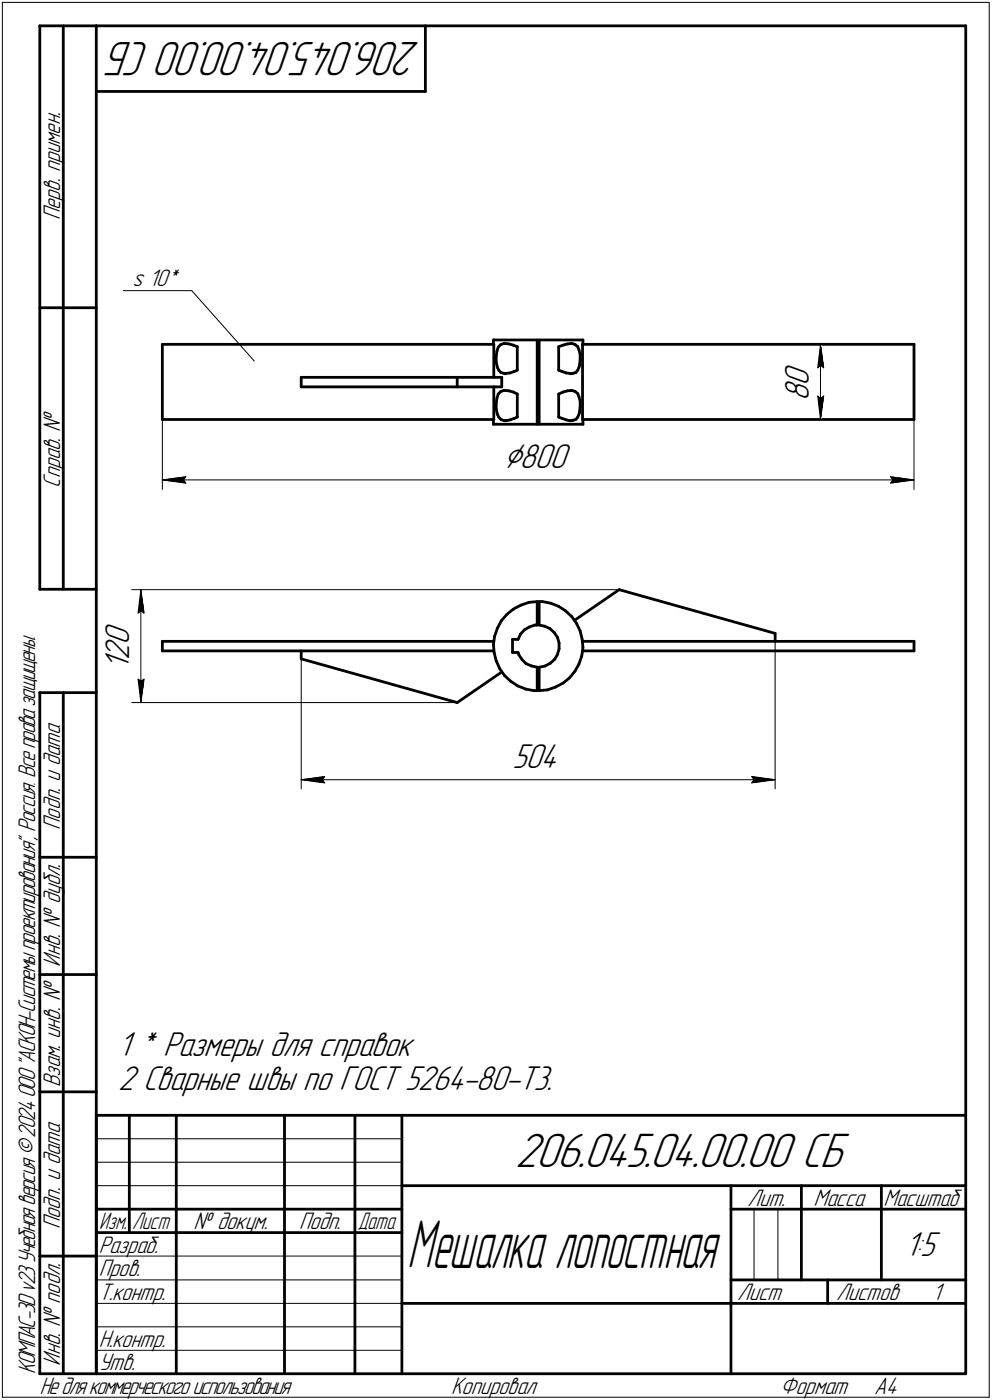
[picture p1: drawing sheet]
<svg xmlns="http://www.w3.org/2000/svg" width="211mm" height="298mm" viewBox="0 0 211 298" stroke-linecap="round" stroke-linejoin="round" font-family="sans-serif">
<g fill="#fff" stroke="#fff" stroke-width=".21">
<path d="M25.1 219.3h64zM25.1 219.4h64zM25.1 219.5h64zM25.1 219.5h64zM25.1 219.6h64zM25.1 219.7h64zM25.1 219.8h64zM25.1 219.9h64zM25.1 220h64zM25.1 220h64zM25.1 220.1h64zM25.1 220.2h64zM25.1 220.3h64zM25.1 220.4h64zM25.1 220.5h64zM25.1 220.6h64zM25.1 220.6h64zM25.1 220.7h64zM25.1 220.8h64zM25.1 220.9h64zM25.1 221h64zM25.1 221.1h64zM25.1 221.1h64zM25.1 221.2h64zM25.1 221.3h64zM25.1 221.4h64zM25.1 221.5h64zM25.1 221.6h64zM25.1 221.7h64zM25.1 221.7h64zM25.1 221.8h64zM25.1 221.9h64zM25.1 222h64zM25.1 222.1h64zM25.1 222.2h64zM25.1 222.2h64zM25.1 222.3h64zM25.1 222.4h64zM25.1 222.5h64zM25.1 222.6h64zM25.1 222.7h64zM25.1 222.8h64zM25.1 222.8h64zM25.1 222.9h64zM25.1 223h64zM25.1 223.1h64zM25.1 223.2h64zM25.1 223.3h64zM25.1 223.4h64zM25.1 223.4h64zM25.1 223.5h64zM25.1 223.6h64zM25.1 223.7h64zM25.1 223.8h64zM25.1 223.9h64zM25.1 223.9h64zM25.1 224h64zM25.1 224.1h64zM25.1 224.2h64zM25.1 224.3h64zM25.1 224.4h64zM25.1 224.5h64zM25.1 224.5h64zM25.1 224.6h64zM25.1 224.7h64zM25.1 224.8h64zM25.1 224.9h64zM25.1 225h64zM25.1 225h64zM25.1 225.1h64zM25.1 225.2h64zM25.1 225.3h64zM25.1 225.4h64zM25.1 225.5h64zM25.1 225.6h64zM25.1 225.6h64zM25.1 225.7h64zM25.1 225.8h64zM25.1 225.9h64zM25.1 226h64zM25.1 226.1h64zM25.1 226.1h64zM25.1 226.2h64zM25.1 226.3h64z"/>
<path d="M25.1 226.4h92.2zM25.1 226.5h92.2zM25.1 226.6h92.2zM25.1 226.7h92.2zM25.1 226.7h92.2zM25.1 226.8h92.2zM25.1 226.9h92.2zM25.1 227h92.2zM25.1 227.1h92.2zM25.1 227.2h92.2zM25.1 227.2h92.2zM25.1 227.3h92.2zM25.1 227.4h92.2zM25.1 227.5h92.2zM25.1 227.6h92.2zM25.1 227.7h92.2zM25.1 227.8h92.2zM25.1 227.8h92.2zM25.1 227.9h92.2zM25.1 228h92.2zM25.1 228.1h92.2zM25.1 228.2h92.2zM25.1 228.3h92.2zM25.1 228.3h92.2zM25.1 228.4h92.2zM25.1 228.5h92.2zM25.1 228.6h92.2zM25.1 228.7h92.2zM25.1 228.8h92.2zM25.1 228.9h92.2zM25.1 228.9h92.2zM25.1 229h92.2zM25.1 229.1h92.2zM25.1 229.2h92.2zM25.1 229.3h92.2zM25.1 229.4h92.2zM25.1 229.4h92.2zM25.1 229.5h92.2zM25.1 229.6h92.2zM25.1 229.7h92.2zM25.1 229.8h92.2zM25.1 229.9h92.2zM25.1 230h92.2zM25.1 230h92.2zM25.1 230.1h92.2zM25.1 230.2h92.2zM25.1 230.3h92.2zM25.1 230.4h92.2zM25.1 230.5h92.2zM25.1 230.5h92.2zM25.1 230.6h92.2zM25.1 230.7h92.2zM25.1 230.8h92.2zM25.1 230.9h92.2zM25.1 231h92.2zM25.1 231.1h92.2zM25.1 231.1h92.2zM25.1 231.2h92.2zM25.1 231.3h92.2zM25.1 231.4h92.2zM25.1 231.5h92.2zM25.1 231.6h92.2zM25.1 231.6h92.2zM25.1 231.7h92.2zM25.1 231.8h92.2zM25.1 231.9h92.2zM25.1 232h92.2zM25.1 232.1h92.2zM25.1 232.2h92.2zM25.1 232.2h92.2zM25.1 232.3h92.2zM25.1 232.4h92.2zM25.1 232.5h92.2zM25.1 232.6h92.2zM25.1 232.7h92.2zM25.1 232.7h92.2zM25.1 232.8h92.2zM25.1 232.9h92.2zM25.1 233h92.2zM25.1 233.1h92.2zM25.1 233.2h92.2zM25.1 233.3h92.2zM25.1 233.3h92.2zM25.1 233.4h92.2z"/>
<path d="M28.2 57h10.7zM28.2 57.1h10.7zM28.2 57.1h10.7zM28.2 57.2h10.7zM28.2 57.3h10.7zM28.2 57.4h10.7zM28.2 57.5h10.7zM28.2 57.6h10.7zM28.2 57.7h10.7zM28.2 57.7h10.7zM28.2 57.8h10.7zM28.2 57.9h10.7zM28.2 58h10.7zM28.2 58.1h10.7zM28.2 58.2h10.7zM28.2 58.3h10.7zM28.2 58.3h10.7zM28.2 58.4h10.7zM28.2 58.5h10.7zM28.2 58.6h10.7zM28.2 58.7h10.7zM28.2 58.8h10.7zM28.2 58.8h10.7zM28.2 58.9h10.7zM28.2 59h10.7zM28.2 59.1h10.7zM28.2 59.2h10.7zM28.2 59.3h10.7zM28.2 59.4h10.7zM28.2 59.4h10.7zM28.2 59.5h10.7zM28.2 59.6h10.7zM28.2 59.7h10.7zM28.2 59.8h10.7zM28.2 59.9h10.7zM28.2 59.9h10.7zM28.2 60h10.7zM28.2 60.1h10.7zM28.2 60.2h10.7zM28.2 60.3h10.7zM28.2 60.4h10.7zM28.2 60.5h10.7zM28.2 60.5h10.7zM28.2 60.6h10.7zM28.2 60.7h10.7zM28.2 60.8h10.7zM28.2 60.9h10.7zM28.2 61h10.7zM28.2 61h10.7zM28.2 61.1h10.7zM28.2 61.2h10.7zM28.2 61.3h10.7zM28.2 61.4h10.7zM28.2 61.5h10.7zM28.2 61.6h10.7zM28.2 61.6h10.7zM28.2 61.7h10.7zM28.2 61.8h10.7zM28.2 61.9h10.7z"/>
<path d="M107.1 94h14.8zM107.1 94.1h14.8zM107.1 94.1h14.8zM107.1 94.2h14.8zM107.1 94.3h14.8zM107.1 94.4h14.8zM107.1 94.5h14.8zM107.1 94.6h14.8zM107.1 94.7h14.8zM107.1 94.7h14.8zM107.1 94.8h14.8zM107.1 94.9h14.8zM107.1 95h14.8zM107.1 95.1h14.8zM107.1 95.2h14.8zM107.1 95.2h14.8zM107.1 95.3h14.8zM107.1 95.4h14.8zM107.1 95.5h14.8zM107.1 95.6h14.8zM107.1 95.7h14.8zM107.1 95.8h14.8zM107.1 95.8h14.8zM107.1 95.9h14.8zM107.1 96h14.8zM107.1 96.1h14.8zM107.1 96.2h14.8zM107.1 96.3h14.8zM107.1 96.4h14.8zM107.1 96.4h14.8zM107.1 96.5h14.8zM107.1 96.6h14.8zM107.1 96.7h14.8zM107.1 96.8h14.8zM107.1 96.9h14.8zM107.1 96.9h14.8zM107.1 97h14.8zM107.1 97.1h14.8zM107.1 97.2h14.8zM107.1 97.3h14.8zM107.1 97.4h14.8zM107.1 97.5h14.8zM107.1 97.5h14.8zM107.1 97.6h14.8zM107.1 97.7h14.8zM107.1 97.8h14.8zM107.1 97.9h14.8zM107.1 98h14.8zM107.1 98h14.8zM107.1 98.1h14.8zM107.1 98.2h14.8zM107.1 98.3h14.8zM107.1 98.4h14.8zM107.1 98.5h14.8zM107.1 98.6h14.8zM107.1 98.6h14.8zM107.1 98.7h14.8zM107.1 98.8h14.8zM107.1 98.9h14.8zM107.1 99h14.8zM107.1 99.1h14.8zM107.1 99.1h14.8zM107.1 99.2h14.8zM107.1 99.3h14.8zM107.1 99.4h14.8zM107.1 99.5h14.8zM107.1 99.6h14.8zM107.1 99.7h14.8zM107.1 99.7h14.8zM107.1 99.8h14.8zM107.1 99.9h14.8zM107.1 100h14.8zM107.1 100.1h14.8zM107.1 100.2h14.8zM107.1 100.2h14.8zM107.1 100.3h14.8zM107.1 100.4h14.8zM107.1 100.5h14.8zM107.1 100.6h14.8zM107.1 100.7h14.8zM107.1 100.8h14.8zM107.1 100.8h14.8zM107.1 100.9h14.8zM107.1 101h14.8zM107.1 101.1h14.8z"/>
<path d="M39.4 101.1h.6zM38.6 101.2h1.4zM37.8 101.3h2.2zM37.1 101.3h2.9zM36.3 101.4h3.7zM36.2 101.5h3.8zM36 101.6h4zM35.7 101.7h4.3zM35.6 101.8h4.4zM35.4 101.9h4.6zM35.1 101.9h4.9zM35 102h5zM34.8 102.1h5.2zM34.5 102.2h5.5zM34.8 102.3h5.2zM35 102.4h5zM35.1 102.4h4.9zM35.4 102.5h4.6zM35.6 102.6h4.4zM35.7 102.7h4.3zM36 102.8h4zM36.2 102.9h3.8zM36.3 103h3.7zM37 103h3zM37.6 103.1h2.4zM38.2 103.2h1.8zM38.9 103.3h1.1zM39.5 103.4h.5z"/>
<path d="M189 101.1h.7zM189 101.2h1.5zM189 101.3h2.3zM189 101.3h3zM189 101.4h3.7zM189 101.5h4zM189 101.6h4.1zM189 101.7h4.3zM189 101.8h4.5zM189 101.9h4.7zM189 101.9h4.9zM189 102h5.1zM189 102.1h5.3zM189 102.2h5.5zM189 102.3h5.3zM189 102.4h5.1zM189 102.4h4.9zM189 102.5h4.7zM189 102.6h4.5zM189 102.7h4.3zM189 102.8h4.1zM189 102.9h4zM189 103h3.7zM189 103h3.1zM189 103.1h2.5zM189 103.2h1.8zM189 103.3h1.2zM189 103.4h.7z"/>
<path d="M166.5 77.3h7.2zM166.5 77.4h7.2zM166.5 77.5h7.2zM166.5 77.6h7.2zM166.5 77.6h7.2zM166.5 77.7h7.2zM166.5 77.8h7.2zM166.5 77.9h7.2zM166.5 78h7.2zM166.5 78.1h7.2zM166.5 78.1h7.2zM166.5 78.2h7.2zM166.5 78.3h7.2zM166.5 78.4h7.2zM166.5 78.5h7.2zM166.5 78.6h7.2zM166.5 78.7h7.2zM166.5 78.7h7.2zM166.5 78.8h7.2zM166.5 78.9h7.2zM166.5 79h7.2zM166.5 79.1h7.2zM166.5 79.2h7.2zM166.5 79.2h7.2zM166.5 79.3h7.2zM166.5 79.4h7.2zM166.5 79.5h7.2zM166.5 79.6h7.2zM166.5 79.7h7.2zM166.5 79.8h7.2zM166.5 79.8h7.2zM166.5 79.9h7.2zM166.5 80h7.2zM166.5 80.1h7.2zM166.5 80.2h7.2zM166.5 80.3h7.2zM166.5 80.3h7.2zM166.5 80.4h7.2zM166.5 80.5h7.2zM166.5 80.6h7.2zM166.5 80.7h7.2zM166.5 80.8h7.2zM166.5 80.9h7.2zM166.5 80.9h7.2zM166.5 81h7.2zM166.5 81.1h7.2zM166.5 81.2h7.2zM166.5 81.3h7.2zM166.5 81.4h7.2zM166.5 81.4h7.2zM166.5 81.5h7.2zM166.5 81.6h7.2zM166.5 81.7h7.2zM166.5 81.8h7.2zM166.5 81.9h7.2zM166.5 82h7.2zM166.5 82h7.2zM166.5 82.1h7.2zM166.5 82.2h7.2zM166.5 82.3h7.2zM166.5 82.4h7.2zM166.5 82.5h7.2zM166.5 82.5h7.2zM166.5 82.6h7.2zM166.5 82.7h7.2zM166.5 82.8h7.2zM166.5 82.9h7.2zM166.5 83h7.2zM166.5 83.1h7.2zM166.5 83.1h7.2zM166.5 83.2h7.2zM166.5 83.3h7.2zM166.5 83.4h7.2zM166.5 83.5h7.2zM166.5 83.6h7.2zM166.5 83.7h7.2zM166.5 83.7h7.2zM166.5 83.8h7.2zM166.5 83.9h7.2zM166.5 84h7.2zM166.5 84.1h7.2zM166.5 84.2h7.2zM166.5 84.2h7.2zM166.5 84.3h7.2zM166.5 84.4h7.2zM166.5 84.5h7.2zM166.5 84.6h7.2zM166.5 84.7h7.2zM166.5 84.8h7.2zM166.5 84.8h7.2zM166.5 84.9h7.2zM166.5 85h7.2zM166.5 85.1h7.2zM166.5 85.2h7.2zM166.5 85.3h7.2zM166.5 85.3h7.2z"/>
<path d="M174.5 73.6h.3zM174.5 73.7h.3zM174.5 73.7h.3zM174.4 73.8h.4zM174.4 73.9h.4zM174.3 74h.6zM174.3 74.1h.6zM174.3 74.2h.7zM174.2 74.3h.8zM174.2 74.3h.9zM174.2 74.4h.9zM174.2 74.5h.9zM174.2 74.6h1zM174.1 74.7h1.1zM174.1 74.8h1.2zM174.1 74.8h1.2zM174 74.9h1.3zM174 75h1.3zM173.9 75.1h1.4zM173.9 75.2h1.5zM173.9 75.3h1.5zM173.9 75.4h1.5zM173.9 75.4h1.5zM173.9 75.5h1.5zM173.9 75.6h1.5zM173.9 75.7h1.5zM173.8 75.8h1.7zM173.8 75.9h1.7zM173.8 75.9h1.7zM173.8 76h1.7zM173.8 76.1h1.7zM173.8 76.2h1.7zM173.8 76.3h1.7zM173.7 76.4h1.9zM173.7 76.5h1.9zM173.7 76.5h1.9zM173.7 76.6h1.9zM173.7 76.7h1.9zM173.7 76.8h1.9zM173.7 76.9h1.9zM173.7 77h1.9zM173.7 77h2zM173.7 77.1h2zM173.7 77.2h2zM173.7 77.3h2zM173.7 77.4h2zM173.7 77.5h2zM173.7 77.6h2zM173.6 77.6h2.2zM173.6 77.7h2.2zM173.6 77.8h2.2zM173.6 77.9h2.2zM173.6 78h2.2zM173.6 78.1h2.2zM173.6 78.1h2.2zM173.5 78.2h2.4zM173.5 78.3h2.4zM173.5 78.4h2.4zM173.5 78.5h2.4zM173.5 78.6h2.4zM173.5 78.7h2.4zM173.5 78.7h2.4z"/>
<path d="M173.4 83.8h2.5zM173.5 83.9h2.4zM173.5 84h2.4zM173.5 84.1h2.4zM173.5 84.2h2.4zM173.5 84.2h2.4zM173.5 84.3h2.4zM173.5 84.4h2.4zM173.6 84.5h2.2zM173.6 84.6h2.2zM173.6 84.7h2.2zM173.6 84.8h2.2zM173.6 84.8h2.2zM173.6 84.9h2.2zM173.6 85h2.2zM173.7 85.1h2zM173.7 85.2h2zM173.7 85.3h2zM173.7 85.3h2zM173.7 85.4h2zM173.7 85.5h2zM173.7 85.6h2zM173.7 85.7h1.9zM173.7 85.8h1.9zM173.7 85.9h1.9zM173.7 85.9h1.9zM173.7 86h1.9zM173.7 86.1h1.9zM173.7 86.2h1.9zM173.7 86.3h1.9zM173.8 86.4h1.7zM173.8 86.4h1.7zM173.8 86.5h1.7zM173.8 86.6h1.7zM173.8 86.7h1.7zM173.8 86.8h1.7zM173.8 86.9h1.7zM173.9 87h1.5zM173.9 87h1.5zM173.9 87.1h1.5zM173.9 87.2h1.5zM173.9 87.3h1.5zM173.9 87.4h1.5zM173.9 87.5h1.5zM173.9 87.5h1.4zM174 87.6h1.3zM174 87.7h1.3zM174.1 87.8h1.2zM174.1 87.9h1.2zM174.1 88h1.1zM174.2 88.1h1zM174.2 88.1h.9zM174.2 88.2h.9zM174.2 88.3h.9zM174.2 88.4h.8zM174.3 88.5h.7zM174.3 88.6h.6zM174.3 88.6h.6zM174.4 88.7h.4zM174.4 88.8h.4zM174.5 88.9h.3zM174.5 89h.3zM174.5 89.1h.3z"/>
<path d="M21.8 132.4h7.2zM21.8 132.5h7.2zM21.8 132.6h7.2zM21.8 132.7h7.2zM21.8 132.8h7.2zM21.8 132.8h7.2zM21.8 132.9h7.2zM21.8 133h7.2zM21.8 133.1h7.2zM21.8 133.2h7.2zM21.8 133.3h7.2zM21.8 133.3h7.2zM21.8 133.4h7.2zM21.8 133.5h7.2zM21.8 133.6h7.2zM21.8 133.7h7.2zM21.8 133.8h7.2zM21.8 133.9h7.2zM21.8 133.9h7.2zM21.8 134h7.2zM21.8 134.1h7.2zM21.8 134.2h7.2zM21.8 134.3h7.2zM21.8 134.4h7.2zM21.8 134.5h7.2zM21.8 134.5h7.2zM21.8 134.6h7.2zM21.8 134.7h7.2zM21.8 134.8h7.2zM21.8 134.9h7.2zM21.8 135h7.2zM21.8 135h7.2zM21.8 135.1h7.2zM21.8 135.2h7.2zM21.8 135.3h7.2zM21.8 135.4h7.2zM21.8 135.5h7.2zM21.8 135.6h7.2zM21.8 135.6h7.2zM21.8 135.7h7.2zM21.8 135.8h7.2zM21.8 135.9h7.2zM21.8 136h7.2zM21.8 136.1h7.2zM21.8 136.1h7.2zM21.8 136.2h7.2zM21.8 136.3h7.2zM21.8 136.4h7.2zM21.8 136.5h7.2zM21.8 136.6h7.2zM21.8 136.7h7.2zM21.8 136.7h7.2zM21.8 136.8h7.2zM21.8 136.9h7.2zM21.8 137h7.2zM21.8 137.1h7.2zM21.8 137.2h7.2zM21.8 137.2h7.2zM21.8 137.3h7.2zM21.8 137.4h7.2zM21.8 137.5h7.2zM21.8 137.6h7.2zM21.8 137.7h7.2zM21.8 137.8h7.2zM21.8 137.8h7.2zM21.8 137.9h7.2zM21.8 138h7.2zM21.8 138.1h7.2zM21.8 138.2h7.2zM21.8 138.3h7.2zM21.8 138.3h7.2zM21.8 138.4h7.2zM21.8 138.5h7.2zM21.8 138.6h7.2zM21.8 138.7h7.2zM21.8 138.8h7.2zM21.8 138.9h7.2zM21.8 138.9h7.2zM21.8 139h7.2zM21.8 139.1h7.2zM21.8 139.2h7.2zM21.8 139.3h7.2zM21.8 139.4h7.2zM21.8 139.4h7.2zM21.8 139.5h7.2zM21.8 139.6h7.2zM21.8 139.7h7.2zM21.8 139.8h7.2zM21.8 139.9h7.2zM21.8 140h7.2zM21.8 140h7.2zM21.8 140.1h7.2zM21.8 140.2h7.2zM21.8 140.3h7.2zM21.8 140.4h7.2zM21.8 140.5h7.2zM21.8 140.5h7.2zM21.8 140.6h7.2zM21.8 140.7h7.2zM21.8 140.8h7.2zM21.8 140.9h7.2zM21.8 141h7.2zM21.8 141.1h7.2zM21.8 141.1h7.2zM21.8 141.2h7.2zM21.8 141.3h7.2zM21.8 141.4h7.2zM21.8 141.5h7.2zM21.8 141.6h7.2zM21.8 141.6h7.2zM21.8 141.7h7.2zM21.8 141.8h7.2zM21.8 141.9h7.2zM21.8 142h7.2zM21.8 142.1h7.2zM21.8 142.2h7.2zM21.8 142.2h7.2zM21.8 142.3h7.2zM21.8 142.4h7.2zM21.8 142.5h7.2zM21.8 142.6h7.2zM21.8 142.7h7.2z"/>
<path d="M28.8 144.1h2.4zM28.9 144.2h2.3zM28.9 144.3h2.3zM28.9 144.4h2.3zM28.9 144.4h2.3zM28.9 144.5h2.3zM28.9 144.6h2.3zM28.9 144.7h2.3zM29 144.8h2.2zM29 144.9h2.2zM29 144.9h2.2zM29 145h2.2zM29 145.1h2.2zM29 145.2h2.2zM29 145.3h2.2zM29 145.4h2.1zM29 145.5h2.1zM29 145.5h2.1zM29 145.6h2.1zM29 145.7h2.1zM29 145.8h2.1zM29 145.9h2.1zM29 146h2zM29.1 146h1.9zM29.1 146.1h1.9zM29.1 146.2h1.9zM29.1 146.3h1.9zM29.1 146.4h1.9zM29.1 146.5h1.9zM29.1 146.6h1.9zM29.2 146.6h1.7zM29.2 146.7h1.7zM29.2 146.8h1.7zM29.2 146.9h1.7zM29.2 147h1.7zM29.2 147.1h1.7zM29.2 147.2h1.7zM29.3 147.2h1.5zM29.3 147.3h1.5zM29.3 147.4h1.5zM29.3 147.5h1.5zM29.3 147.6h1.5zM29.3 147.7h1.5zM29.3 147.7h1.5zM29.3 147.8h1.4zM29.4 147.9h1.3zM29.4 148h1.3zM29.5 148.1h1.1zM29.5 148.2h1.1zM29.5 148.3h1.1zM29.5 148.3h1.1zM29.5 148.4h1zM29.6 148.5h.9zM29.6 148.6h.9zM29.6 148.7h.8zM29.7 148.8h.7zM29.7 148.8h.6zM29.7 148.9h.6zM29.8 149h.4zM29.8 149.1h.4zM29.9 149.2h.3zM29.9 149.3h.2zM29.9 149.4h.2z"/>
<path d="M29.9 125.8h.2zM29.9 125.9h.2zM29.9 126h.3zM29.8 126.1h.4zM29.8 126.2h.4zM29.7 126.2h.6zM29.7 126.3h.6zM29.7 126.4h.7zM29.6 126.5h.8zM29.6 126.6h.9zM29.6 126.7h.9zM29.5 126.7h1zM29.5 126.8h1.1zM29.5 126.9h1.1zM29.5 127h1.1zM29.5 127.1h1.1zM29.4 127.2h1.3zM29.4 127.3h1.3zM29.3 127.3h1.4zM29.3 127.4h1.5zM29.3 127.5h1.5zM29.3 127.6h1.5zM29.3 127.7h1.5zM29.3 127.8h1.5zM29.3 127.8h1.5zM29.3 127.9h1.5zM29.2 128h1.7zM29.2 128.1h1.7zM29.2 128.2h1.7zM29.2 128.3h1.7zM29.2 128.4h1.7zM29.2 128.4h1.7zM29.2 128.5h1.7zM29.1 128.6h1.9zM29.1 128.7h1.9zM29.1 128.8h1.9zM29.1 128.9h1.9zM29.1 128.9h1.9zM29.1 129h1.9zM29.1 129.1h1.9zM29 129.2h2zM29 129.3h2.1zM29 129.4h2.1zM29 129.5h2.1zM29 129.5h2.1zM29 129.6h2.1zM29 129.7h2.1zM29 129.8h2.1zM29 129.9h2.2zM29 130h2.2zM29 130h2.2zM29 130.1h2.2zM29 130.2h2.2zM29 130.3h2.2zM29 130.4h2.2zM28.9 130.5h2.3zM28.9 130.6h2.3zM28.9 130.6h2.3zM28.9 130.7h2.3zM28.9 130.8h2.3zM28.9 130.9h2.3zM28.9 131h2.3z"/>
<path d="M109.1 157.9h10.9zM109.1 158h10.9zM109.1 158.1h10.9zM109.1 158.2h10.9zM109.1 158.2h10.9zM109.1 158.3h10.9zM109.1 158.4h10.9zM109.1 158.5h10.9zM109.1 158.6h10.9zM109.1 158.7h10.9zM109.1 158.7h10.9zM109.1 158.8h10.9zM109.1 158.9h10.9zM109.1 159h10.9zM109.1 159.1h10.9zM109.1 159.2h10.9zM109.1 159.3h10.9zM109.1 159.3h10.9zM109.1 159.4h10.9zM109.1 159.5h10.9zM109.1 159.6h10.9zM109.1 159.7h10.9zM109.1 159.8h10.9zM109.1 159.9h10.9zM109.1 159.9h10.9zM109.1 160h10.9zM109.1 160.1h10.9zM109.1 160.2h10.9zM109.1 160.3h10.9zM109.1 160.4h10.9zM109.1 160.4h10.9zM109.1 160.5h10.9zM109.1 160.6h10.9zM109.1 160.7h10.9zM109.1 160.8h10.9zM109.1 160.9h10.9zM109.1 161h10.9zM109.1 161h10.9zM109.1 161.1h10.9zM109.1 161.2h10.9zM109.1 161.3h10.9zM109.1 161.4h10.9zM109.1 161.5h10.9zM109.1 161.5h10.9zM109.1 161.6h10.9zM109.1 161.7h10.9zM109.1 161.8h10.9zM109.1 161.9h10.9zM109.1 162h10.9zM109.1 162.1h10.9zM109.1 162.1h10.9zM109.1 162.2h10.9zM109.1 162.3h10.9zM109.1 162.4h10.9zM109.1 162.5h10.9zM109.1 162.6h10.9zM109.1 162.6h10.9zM109.1 162.7h10.9zM109.1 162.8h10.9zM109.1 162.9h10.9zM109.1 163h10.9zM109.1 163.1h10.9zM109.1 163.2h10.9zM109.1 163.2h10.9zM109.1 163.3h10.9zM109.1 163.4h10.9zM109.1 163.5h10.9zM109.1 163.6h10.9zM109.1 163.7h10.9zM109.1 163.7h10.9zM109.1 163.8h10.9zM109.1 163.9h10.9zM109.1 164h10.9zM109.1 164.1h10.9zM109.1 164.2h10.9zM109.1 164.3h10.9zM109.1 164.3h10.9zM109.1 164.4h10.9zM109.1 164.5h10.9zM109.1 164.6h10.9zM109.1 164.7h10.9zM109.1 164.8h10.9zM109.1 164.8h10.9zM109.1 164.9h10.9z"/>
<path d="M159.4 164.8h.7zM159.4 164.9h1.3zM159.4 165h1.9zM159.4 165.1h2.6zM159.4 165.2h3.2zM159.4 165.3h3.8zM159.4 165.4h4zM159.4 165.4h4.2zM159.4 165.5h4.3zM159.4 165.6h4.6zM159.4 165.7h4.8zM159.4 165.8h4.9zM159.4 165.9h5.2zM159.4 165.9h5.4zM159.4 166h5.5zM159.4 166.1h5.4zM159.4 166.2h5.2zM159.4 166.3h4.9zM159.4 166.4h4.8zM159.4 166.5h4.6zM159.4 166.5h4.3zM159.4 166.6h4.2zM159.4 166.7h4zM159.4 166.8h3.8zM159.4 166.9h3.1zM159.4 167h2.3zM159.4 167h1.6zM159.4 167.1h.8z"/>
<path d="M69 164.8h.6zM68.4 164.9h1.2zM67.7 165h1.9zM67.1 165.1h2.5zM66.5 165.2h3.1zM65.9 165.3h3.7zM65.7 165.4h3.9zM65.5 165.4h4.1zM65.3 165.5h4.3zM65.1 165.6h4.5zM64.9 165.7h4.7zM64.7 165.8h4.9zM64.5 165.9h5.1zM64.3 165.9h5.3zM64.1 166h5.5zM64.3 166.1h5.3zM64.5 166.2h5.1zM64.7 166.3h4.9zM64.9 166.4h4.7zM65.1 166.5h4.5zM65.3 166.5h4.3zM65.5 166.6h4.1zM65.7 166.7h3.9zM65.9 166.8h3.7zM66.6 166.9h3zM67.4 167h2.2zM68.2 167h1.4zM68.9 167.1h.7z"/>
</g>
<g fill="none" stroke="#000" stroke-width=".59">
<path d="M8.5 5.5v120zM8.5 5.5h12zM13.5 5.5v120zM20.5 5.5v287zM20.5 5.5h185zM20.5 19.5h70zM90.5 5.5v14zM205.5 5.5v287zM8.5 65.5h12zM34.5 73.3v16zM34.5 73.3h70.6zM105 72.4v.9z"/>
<path d="M105 72.4h9.3zM105.1 73.3v7zM105.6 75.8v1.3zM105.6 77.1l.2 1.1zM105.7 74.8l-.1 1zM105.8 78.2l.4 .7zM106 73.9l.5-.5zM106 73.9l-.3 .9zM106.2 78.9l.4 .4zM106.5 73.4l.7-.2zM106.6 79.3l.7 .2zM107.2 73.2h.3z"/>
<path d="M107.3 79.5l.2 .1zM107.5 73.2h.8zM107.5 79.6l.2-.1zM107.7 79.5l.8-.1zM108.3 73.2l.9 .3zM108.5 79.4l1-.3zM109.2 73.5l.9 .3zM109.5 79.1l.6-.3zM110.1 73.8v5zM114.3 72.4v17.9zM114.7 72.4v17.9zM114.7 72.4h9.3z"/>
<path d="M118.9 73.8v5zM118.9 73.8l.9-.3zM118.9 78.8l.6 .3zM119.5 79.1l1 .3zM119.8 73.5l.9-.3zM120.5 79.4l.7 .1zM120.7 73.2h.8zM121.2 79.5l.3 .1zM121.5 73.2h.3zM121.5 79.6l.4-.1zM121.8 73.2l.6 .2zM121.9 79.5l.6-.2z"/>
<path d="M122.4 73.4l.5 .4zM122.9 73.8l.3 .7zM122.9 78.8l-.4 .5zM123.2 74.5l.2 .9zM123.3 78l-.4 .8zM123.4 75.4v1.2zM123.4 76.6l-.1 1.4zM124 73.3h70.5zM124 73.3v16zM124 72.4v.9zM194.5 73.3v16zM34.5 89.3h70.6z"/>
<path d="M64.1 80.3h33.2zM64.1 82.4h33.2zM64.1 80.3v2.1zM97.3 80.3h9.5zM97.3 80.3v2.1zM97.3 82.4h9.5zM105 90.3h9.3zM105 89.3v1zM105.1 82.4v6.9zM105.6 85.8v1.3zM105.6 87.1l.2 1.1zM105.7 84.8l-.1 1z"/>
<path d="M105.8 88.2l.4 .7zM106 83.9l-.3 .9zM106.2 88.9l.4 .4zM106.5 83.4l.7-.3zM106.5 83.4l-.5 .5zM106.6 89.3l.7 .3zM106.8 80.3v2.1zM107.2 83.1h.3zM107.3 89.6h.2zM107.5 83.1l.8 .1zM107.5 89.6h.2zM107.7 89.6l.8-.2z"/>
<path d="M108.3 83.2l.9 .3zM108.5 89.4l1-.3zM109.2 83.5l.9 .4zM109.5 89.1l.6-.3zM110.1 83.9v4.9zM114.7 90.3h9.3zM118.9 83.9v4.9zM118.9 83.9l.9-.4zM118.9 88.8l.6 .3zM119.5 89.1l1 .3zM119.8 83.5l.9-.3zM120.5 89.4l.7 .2z"/>
<path d="M120.7 83.2l.8-.1zM121.2 89.6h.3zM121.5 83.1h.3zM121.5 89.6l.4-.1zM121.8 83.1l.6 .3zM121.9 89.5l.6-.2zM122.4 83.4l.5 .4zM122.9 83.8l.3 .7zM122.9 88.8l-.4 .5zM123.2 84.5l.2 .9zM123.3 88l-.4 .8zM123.4 85.4v1.2z"/>
<path d="M123.4 86.6l-.1 1.4zM124 89.3h70.5zM124 89.3v1zM8.5 125.5h12zM34.5 136.6h70.6zM34.5 136.6v2zM34.5 138.6h70.6zM64.1 138.6v1.7zM105 137.2l.2 1.8zM105.2 139l.4 1.7zM105.2 135.5l-.2 1.7zM105.8 133.8l-.6 1.7z"/>
<path d="M106.7 132.2l-.9 1.6zM107.9 130.8l1.3-1.1zM107.9 130.8l-1.2 1.4zM109.1 138.9h1.1zM109.1 136.1v2.8zM109.1 136.1h1.1zM109.2 129.7l1.6-.8zM110.2 138.9l.2 .5zM110.4 139.4l.7 1.1zM110.7 135l-.5 1.1zM110.8 128.9l1.7-.6zM111.6 134.1l-.9 .9z"/>
<path d="M111.6 134.1l1-.6zM112.5 128.3l1.8-.2zM112.6 133.5l1.2-.4zM113.8 133.1h.5zM114.3 128.1v5zM114.7 133.1l1.2 .2zM114.7 128.1h.7zM114.7 128.1v5zM115.4 128.1l1.8 .3zM115.9 133.3l1.1 .6zM117 133.9l.9 .8zM117.2 128.4l1.7 .7z"/>
<path d="M117.9 134.7l.7 1zM118.6 135.7l.4 1.2zM118.6 139.4l-.6 1zM118.9 129.1l1.4 .9zM119 136.9v1.3zM119 138.2l-.4 1.2zM120.3 130l1.4 1.3zM121.7 131.3l1 1.5zM122.3 132.1l9.4-6.5zM122.7 132.8l.7 1.6zM123.4 134.4l.5 1.7zM123.8 139.7l-.6 1.7z"/>
<path d="M123.9 136.1l.1 1.8zM124 136.6h70.5zM124 138.6h70.5zM124 137.9l-.2 1.8zM131.7 125.6l33.2 9.3zM164.9 134.9v1.7zM194.5 136.6v2zM8.5 147.5v145zM8.5 147.5h12zM13.5 147.5v145zM64.1 140.3l33.2 9.3zM97.3 149.6l9.5-6.5z"/>
<path d="M105.6 140.7l.7 1.7zM106.3 142.4l1.1 1.4zM107.4 143.8l1.2 1.2zM108.6 145l1.6 1zM110.2 146l1.6 .7zM111.1 140.5l.8 .8zM111.8 146.7l1.8 .4zM111.9 141.3l1.2 .5zM113.1 141.8l1.2 .3zM113.6 147.1h.7zM114.3 142.1v5zM114.8 142.1h.1"/>
<path d="M114.7 147.1l1.8-.2zM114.7 142.1v5zM114.8 142.1l1.2-.3zM116 141.8l1.1-.6zM116.5 146.9l1.7-.6zM117.1 141.2l.9-.8zM118.2 146.3l1.6-.8zM119.8 145.5l1.4-1.1zM122.3 142.9l-1.1 1.5zM123.2 141.4l-.9 1.5zM8.5 182.5h12zM8.5 207.5h12z"/>
<path d="M8.5 232.5h12zM20.5 237.5h185zM20.5 237.5v55zM27.5 237.5v25zM37.5 237.5v55zM60.5 237.5v55zM75.5 237.5v55zM85.5 237.5v55zM20.5 257.5h65zM85.5 252.5h120zM155.5 252.5v40zM155.5 257.5h15z"/>
<path d="M170.5 252.5v20zM170.5 257.5h35zM187.5 252.5v20zM8.5 267.5h12zM20.5 262.5h65zM85.5 277.5h70zM155.5 277.5h50zM155.5 272.5h50zM176.1 272.5v5zM8.5 292.5h12zM20.5 292.5h185z"/>
</g>
<g fill="none" stroke="#000" stroke-width=".21">
<path d="M.5 .5v297zM.5 .5h210zM210.5 .5v297zM26.2 61.9h14.6zM40.8 61.9l13.3 15zM172.6 73.3h21.9zM174 78.3l.6-.5zM174.6 73.3l.7 5zM174.6 77.8l.7 .5zM174.6 73.3l-.6 5zM174.6 73.3v16zM34.5 89.3v14.9z"/>
<path d="M172.6 89.3h21.9zM174 84.3l.6 5zM174 84.3l.6 .5zM174.6 84.8l.7-.5zM175.3 84.3l-.7 5zM194.5 89.3v14.9zM34.5 102.2l5-.7zM34.5 102.2l5 .7zM34.5 102.2h160zM39 102.2l.5 .7zM39.5 101.5l-.5 .7zM189.5 102.9l5-.7z"/>
<path d="M189.5 101.5l.5 .7zM189.5 101.5l5 .7zM190 102.2l-.5 .7zM28 125.6h103.7zM29.4 130.6l.6-.6zM30 125.6l.6 5zM30 130l.6 .6zM30 125.6l-.6 5zM30 125.6v24zM164.9 134.9v33.1zM28 149.6h69.3zM29.4 144.6l.6 5z"/>
<path d="M29.4 144.6l.6 .4zM30 145l.6-.4zM30.6 144.6l-.6 5zM64.1 140.3v27.7zM64.1 166l5-.6zM64.1 166l5 .7zM64.1 166h100.8zM68.6 166l.5 .7zM69.1 165.4l-.5 .6zM159.9 166.7l5-.7zM159.9 165.4l.5 .6zM159.9 165.4l5 .6z"/>
<path d="M160.4 166l-.5 .7zM20.5 247.5h65zM20.5 252.5h65zM20.5 242.5h65zM160.4 257.5v15zM165.5 257.5v15zM20.5 267.5h65zM20.5 272.5h65zM20.5 277.5h65zM.5 297.5h210zM20.5 282.5h65zM20.5 287.5h65z"/>
</g>
<g fill="#000" stroke="#000" stroke-width=".21">
<path d="M174.4 74.8h.2zM174.4 74.8h.2zM174.4 74.9h.2zM174.4 75h.2zM174.4 75.1h.2zM174.4 75.2h.2zM174.4 75.3h.2zM174.4 75.4h.2zM174.4 75.4h.2zM174.3 75.5h.3zM174.3 75.6h.3zM174.3 75.7h.3zM174.3 75.8h.3zM174.3 75.9h.3zM174.3 75.9h.3zM174.3 76h.3zM174.3 76.1h.3zM174.2 76.2h.4zM174.2 76.3h.4zM174.2 76.4h.4zM174.2 76.5h.4zM174.2 76.5h.4zM174.2 76.6h.4zM174.2 76.7h.4zM174.2 76.8h.4zM174.2 76.9h.4zM174.2 77h.4zM174.2 77h.4zM174.2 77.1h.4zM174.2 77.2h.4zM174.2 77.3h.4zM174.2 77.4h.4zM174.2 77.5h.4zM174.2 77.6h.4zM174.1 77.6h.5zM174.1 77.7h.5zM174.1 77.8h.5zM174.1 77.9h.4zM174.1 78h.3zM174.1 78.1h.2zM174.1 78.1h.1z"/>
<path d="M174.6 74h.2zM174.6 74.1h.2zM174.6 74.2h.2zM174.6 74.3h.2zM174.6 74.3h.2zM174.6 74.4h.2zM174.6 74.5h.2zM174.6 74.6h.2zM174.6 74.7h.2zM174.6 74.8h.2zM174.6 74.8h.2zM174.6 74.9h.2zM174.6 75h.2zM174.6 75.1h.2zM174.6 75.2h.2zM174.6 75.3h.3zM174.6 75.4h.3zM174.6 75.4h.3zM174.6 75.5h.3zM174.6 75.6h.3zM174.6 75.7h.3zM174.6 75.8h.3zM174.6 75.9h.4zM174.6 75.9h.4zM174.6 76h.4zM174.6 76.1h.4zM174.6 76.2h.4zM174.6 76.3h.4zM174.6 76.4h.4zM174.6 76.5h.5zM174.6 76.5h.5zM174.6 76.6h.5zM174.6 76.7h.5zM174.6 76.8h.5zM174.6 76.9h.5zM174.6 77h.5zM174.6 77h.5zM174.6 77.1h.6zM174.6 77.2h.6zM174.6 77.3h.6zM174.6 77.4h.6zM174.6 77.5h.6zM174.6 77.6h.6zM174.6 77.6h.6zM174.6 77.7h.7zM174.6 77.8h.7zM174.8 77.9h.5zM174.8 78h.5zM174.9 78.1h.4zM175.1 78.1h.2z"/>
<path d="M174.1 84.5h.1zM174.1 84.6h.2zM174.1 84.7h.3zM174.1 84.8h.4zM174.1 84.8h.5zM174.1 84.9h.5zM174.1 85h.5zM174.2 85.1h.4zM174.2 85.2h.4zM174.2 85.3h.4zM174.2 85.3h.4zM174.2 85.4h.4zM174.2 85.5h.4zM174.2 85.6h.4zM174.2 85.7h.4zM174.2 85.8h.4zM174.2 85.9h.4zM174.2 85.9h.4zM174.2 86h.4zM174.2 86.1h.4zM174.2 86.2h.4zM174.2 86.3h.4zM174.2 86.4h.4zM174.2 86.4h.4zM174.3 86.5h.3zM174.3 86.6h.3zM174.3 86.7h.3zM174.3 86.8h.3zM174.3 86.9h.3zM174.3 87h.3zM174.3 87h.3zM174.3 87.1h.3zM174.4 87.2h.2zM174.4 87.3h.2zM174.4 87.4h.2zM174.4 87.5h.2zM174.4 87.5h.2zM174.4 87.6h.2zM174.4 87.7h.2zM174.4 87.8h.2zM174.4 87.9h.2z"/>
<path d="M175.1 84.5h.2zM174.9 84.6h.4zM174.8 84.7h.5zM174.8 84.8h.5zM174.6 84.8h.7zM174.6 84.9h.7zM174.6 85h.6zM174.6 85.1h.6zM174.6 85.2h.6zM174.6 85.3h.6zM174.6 85.3h.6zM174.6 85.4h.6zM174.6 85.5h.6zM174.6 85.6h.5zM174.6 85.7h.5zM174.6 85.8h.5zM174.6 85.9h.5zM174.6 85.9h.5zM174.6 86h.5zM174.6 86.1h.5zM174.6 86.2h.5zM174.6 86.3h.4zM174.6 86.4h.4zM174.6 86.4h.4zM174.6 86.5h.4zM174.6 86.6h.4zM174.6 86.7h.4zM174.6 86.8h.4zM174.6 86.9h.3zM174.6 87h.3zM174.6 87h.3zM174.6 87.1h.3zM174.6 87.2h.3zM174.6 87.3h.3zM174.6 87.4h.3zM174.6 87.5h.2zM174.6 87.5h.2zM174.6 87.6h.2zM174.6 87.7h.2zM174.6 87.8h.2zM174.6 87.9h.2zM174.6 88h.2zM174.6 88.1h.2zM174.6 88.1h.2zM174.6 88.2h.2zM174.6 88.3h.2zM174.6 88.4h.2zM174.6 88.5h.2zM174.6 88.6h.2zM174.6 88.6h.2z"/>
<path d="M34.5 102.2h4.5zM35.2 102.3h3.9zM35.8 102.4h3.4zM36.5 102.4h2.8zM37.1 102.5h2.2zM37.7 102.6h1.7zM38.4 102.7h1.1zM38.9 102.8h.6z"/>
<path d="M38.9 101.6h.6zM38.4 101.7h1.1zM37.7 101.8h1.7zM37.1 101.9h2.2zM36.5 101.9h2.8zM35.8 102h3.4zM35.2 102.1h3.9z"/>
<path d="M189.6 101.6h.6zM189.7 101.7h1.1zM189.7 101.8h1.7zM189.7 101.9h2.3zM189.8 101.9h2.8zM189.9 102h3.4zM190 102.1h3.9z"/>
<path d="M190 102.2h4.5zM190 102.3h3.9zM189.9 102.4h3.4zM189.8 102.4h2.8zM189.7 102.5h2.3zM189.7 102.6h1.7zM189.7 102.7h1.1zM189.6 102.8h.6z"/>
<path d="M29.8 127h.2zM29.8 127.1h.2zM29.8 127.2h.2zM29.8 127.3h.2zM29.8 127.3h.2zM29.8 127.4h.2zM29.8 127.5h.2zM29.8 127.6h.2zM29.8 127.7h.2zM29.7 127.8h.3zM29.7 127.8h.3zM29.7 127.9h.3zM29.7 128h.3zM29.7 128.1h.3zM29.7 128.2h.3zM29.7 128.3h.3zM29.7 128.4h.3zM29.6 128.4h.4zM29.6 128.5h.4zM29.6 128.6h.4zM29.6 128.7h.4zM29.6 128.8h.4zM29.6 128.9h.4zM29.6 128.9h.4zM29.6 129h.4zM29.6 129.1h.4zM29.5 129.2h.5zM29.5 129.3h.5zM29.5 129.4h.5zM29.5 129.5h.5zM29.5 129.5h.5zM29.5 129.6h.5zM29.5 129.7h.5zM29.5 129.8h.5zM29.5 129.9h.5zM29.5 130h.5zM29.5 130h.5zM29.5 130.1h.4zM29.5 130.2h.3zM29.5 130.3h.2zM29.5 130.4h.1z"/>
<path d="M30 126.2h.1zM30 126.3h.1zM30 126.4h.1zM30 126.5h.1zM30 126.6h.1zM30 126.7h.1zM30 126.7h.1zM30 126.8h.2zM30 126.9h.2zM30 127h.2zM30 127.1h.2zM30 127.2h.2zM30 127.3h.2zM30 127.3h.2zM30 127.4h.2zM30 127.5h.3zM30 127.6h.3zM30 127.7h.3zM30 127.8h.3zM30 127.8h.3zM30 127.9h.3zM30 128h.3zM30 128.1h.4zM30 128.2h.4zM30 128.3h.4zM30 128.4h.4zM30 128.4h.4zM30 128.5h.4zM30 128.6h.4zM30 128.7h.5zM30 128.8h.5zM30 128.9h.5zM30 128.9h.5zM30 129h.5zM30 129.1h.5zM30 129.2h.5zM30 129.3h.5zM30 129.4h.6zM30 129.5h.6zM30 129.5h.6zM30 129.6h.6zM30 129.7h.6zM30 129.8h.6zM30 129.9h.6zM30 130h.6zM30 130h.6zM30.1 130.1h.5zM30.2 130.2h.4zM30.3 130.3h.3zM30.5 130.4h.1z"/>
<path d="M29.5 144.8h.1zM29.5 144.9h.3zM29.5 144.9h.4zM29.5 145h.5zM29.5 145.1h.5zM29.5 145.2h.5zM29.5 145.3h.5zM29.5 145.4h.5zM29.5 145.5h.5zM29.5 145.5h.5zM29.5 145.6h.5zM29.5 145.7h.5zM29.5 145.8h.5zM29.5 145.9h.5zM29.5 146h.5zM29.6 146h.4zM29.6 146.1h.4zM29.6 146.2h.4zM29.6 146.3h.4zM29.6 146.4h.4zM29.6 146.5h.4zM29.6 146.6h.4zM29.6 146.6h.4zM29.6 146.7h.4zM29.7 146.8h.3zM29.7 146.9h.3zM29.7 147h.3zM29.7 147.1h.3zM29.7 147.2h.3zM29.7 147.2h.3zM29.7 147.3h.3zM29.7 147.4h.3zM29.8 147.5h.2zM29.8 147.6h.2zM29.8 147.7h.2zM29.8 147.7h.2zM29.8 147.8h.2zM29.8 147.9h.2zM29.8 148h.2zM29.8 148.1h.2zM29.8 148.2h.2z"/>
<path d="M30.4 144.8h.2zM30.3 144.9h.3zM30.1 144.9h.5zM30 145h.6zM30 145.1h.6zM30 145.2h.6zM30 145.3h.6zM30 145.4h.6zM30 145.5h.6zM30 145.5h.6zM30 145.6h.6zM30 145.7h.6zM30 145.8h.6zM30 145.9h.5zM30 146h.5zM30 146h.5zM30 146.1h.5zM30 146.2h.5zM30 146.3h.5zM30 146.4h.5zM30 146.5h.5zM30 146.6h.4zM30 146.6h.4zM30 146.7h.4zM30 146.8h.4zM30 146.9h.4zM30 147h.4zM30 147.1h.4zM30 147.2h.3zM30 147.2h.3zM30 147.3h.3zM30 147.4h.3zM30 147.5h.3zM30 147.6h.3zM30 147.7h.3zM30 147.7h.2zM30 147.8h.2zM30 147.9h.2zM30 148h.2zM30 148.1h.2zM30 148.2h.2zM30 148.3h.2zM30 148.3h.2zM30 148.4h.1zM30 148.5h.1zM30 148.6h.1zM30 148.7h.1zM30 148.8h.1zM30 148.8h.1zM30 148.9h.1z"/>
<path d="M64.1 166h4.5zM64.8 166.1h3.9zM65.4 166.2h3.3zM66 166.3h2.8zM66.6 166.4h2.2zM67.2 166.5h1.7zM67.9 166.5h1.1zM68.5 166.6h.6z"/>
<path d="M68.5 165.4h.6zM67.9 165.5h1.1zM67.2 165.6h1.7zM66.6 165.7h2.2zM66 165.8h2.8zM65.4 165.9h3.3zM64.8 165.9h3.9z"/>
<path d="M160 165.4h.6zM160.1 165.5h1.1zM160.2 165.6h1.7zM160.2 165.7h2.3zM160.3 165.8h2.8zM160.4 165.9h3.3zM160.4 165.9h3.9z"/>
<path d="M160.4 166h4.5zM160.4 166.1h3.9zM160.4 166.2h3.3zM160.3 166.3h2.8zM160.2 166.4h2.3zM160.2 166.5h1.7zM160.1 166.5h1.1zM160 166.6h.6z"/>
</g>
<text font-size="15" x="86.7" y="270.1">Мешалка лопостная</text>
<g font-size="10.9">
<text x="89.4" y="9" transform="rotate(-180 89.4 9)">206.045.04.00.00 СБ</text>
<text x="109.6" y="248.5">206.045.04.00.00 СБ</text>
</g>
<text font-size="8.5" x="107.1" y="99.6">Ç800</text>
<g font-size="7.8">
<text x="172.1" y="82.3" transform="rotate(-90 172.1 82.3)">0</text>
<text x="172.1" y="85.4" transform="rotate(-90 172.1 85.4)">8</text>
<text x="27.5" y="137.4" transform="rotate(-90 27.5 137.4)">0</text>
<text x="27.5" y="142.7" transform="rotate(-90 27.5 142.7)">1</text>
<text x="27.5" y="140.6" transform="rotate(-90 27.5 140.6)">2</text>
<text x="109" y="163.5">504</text>
<text x="25.2" y="224.9">1 * Размеры для справок</text>
<text x="25.2" y="232">2 Сварные швы по ГОСТ 5264-80-Т3.</text>
<text x="192.6" y="267.5">1:5</text>
</g>
<g font-size="5.4">
<text x="12.8" y="46.9" transform="rotate(-90 12.8 46.9)">Перв. примен.</text>
<text x="28.2" y="60.9">s 10*</text>
<text x="12.8" y="103.8" transform="rotate(-90 12.8 103.8)">Справ. !</text>
<text x="12.8" y="176.7" transform="rotate(-90 12.8 176.7)">Подп. и дата</text>
<text x="12.8" y="205.8" transform="rotate(-90 12.8 205.8)">Инв. ! дубл.</text>
<text x="12.8" y="231.6" transform="rotate(-90 12.8 231.6)">Взам. инв. !</text>
<text x="159.1" y="256.8">Лит.</text>
<text x="173.1" y="256.8">Масса</text>
<text x="188" y="256.8">Масштаб</text>
<text x="12.8" y="261.7" transform="rotate(-90 12.8 261.7)">Подп. и дата</text>
<text x="41.2" y="261.8">! докум.</text>
<text x="63.6" y="261.8">Подп.</text>
<text x="21" y="266.8">Разраб.</text>
<text x="21" y="271.8">Пров.</text>
<text x="21" y="276.8">Т.контр.</text>
<text x="156.9" y="276.8">Лист</text>
<text x="177.9" y="276.8">Листов</text>
<text x="198.4" y="276.8">1</text>
<text x="21" y="286.8">Н.контр.</text>
<text x="7.5" y="292.5" transform="rotate(-90 7.5 292.5)">КОМПАС-3Dv23Учебнаяверсия©2024ООО&quot;АСКОН-Системыпроектирования&quot;, Россия. Всеправазащищены.</text>
<text x="12.8" y="290.8" transform="rotate(-90 12.8 290.8)">Инв. ! подл.</text>
<text x="21" y="291.8">Утв.</text>
<text x="8.5" y="296.7">Недлякоммерческогоиспользования</text>
<text x="96" y="296.8">Копировал</text>
<text x="166" y="296.8">Формат</text>
<text x="186" y="296.8">A4</text>
</g>
<g font-size="5.3">
<text x="21.1" y="261.8">Изм.</text>
<text x="28.1" y="261.8">Лист</text>
<text x="76.1" y="261.8">Дата</text>
</g>
</svg>
